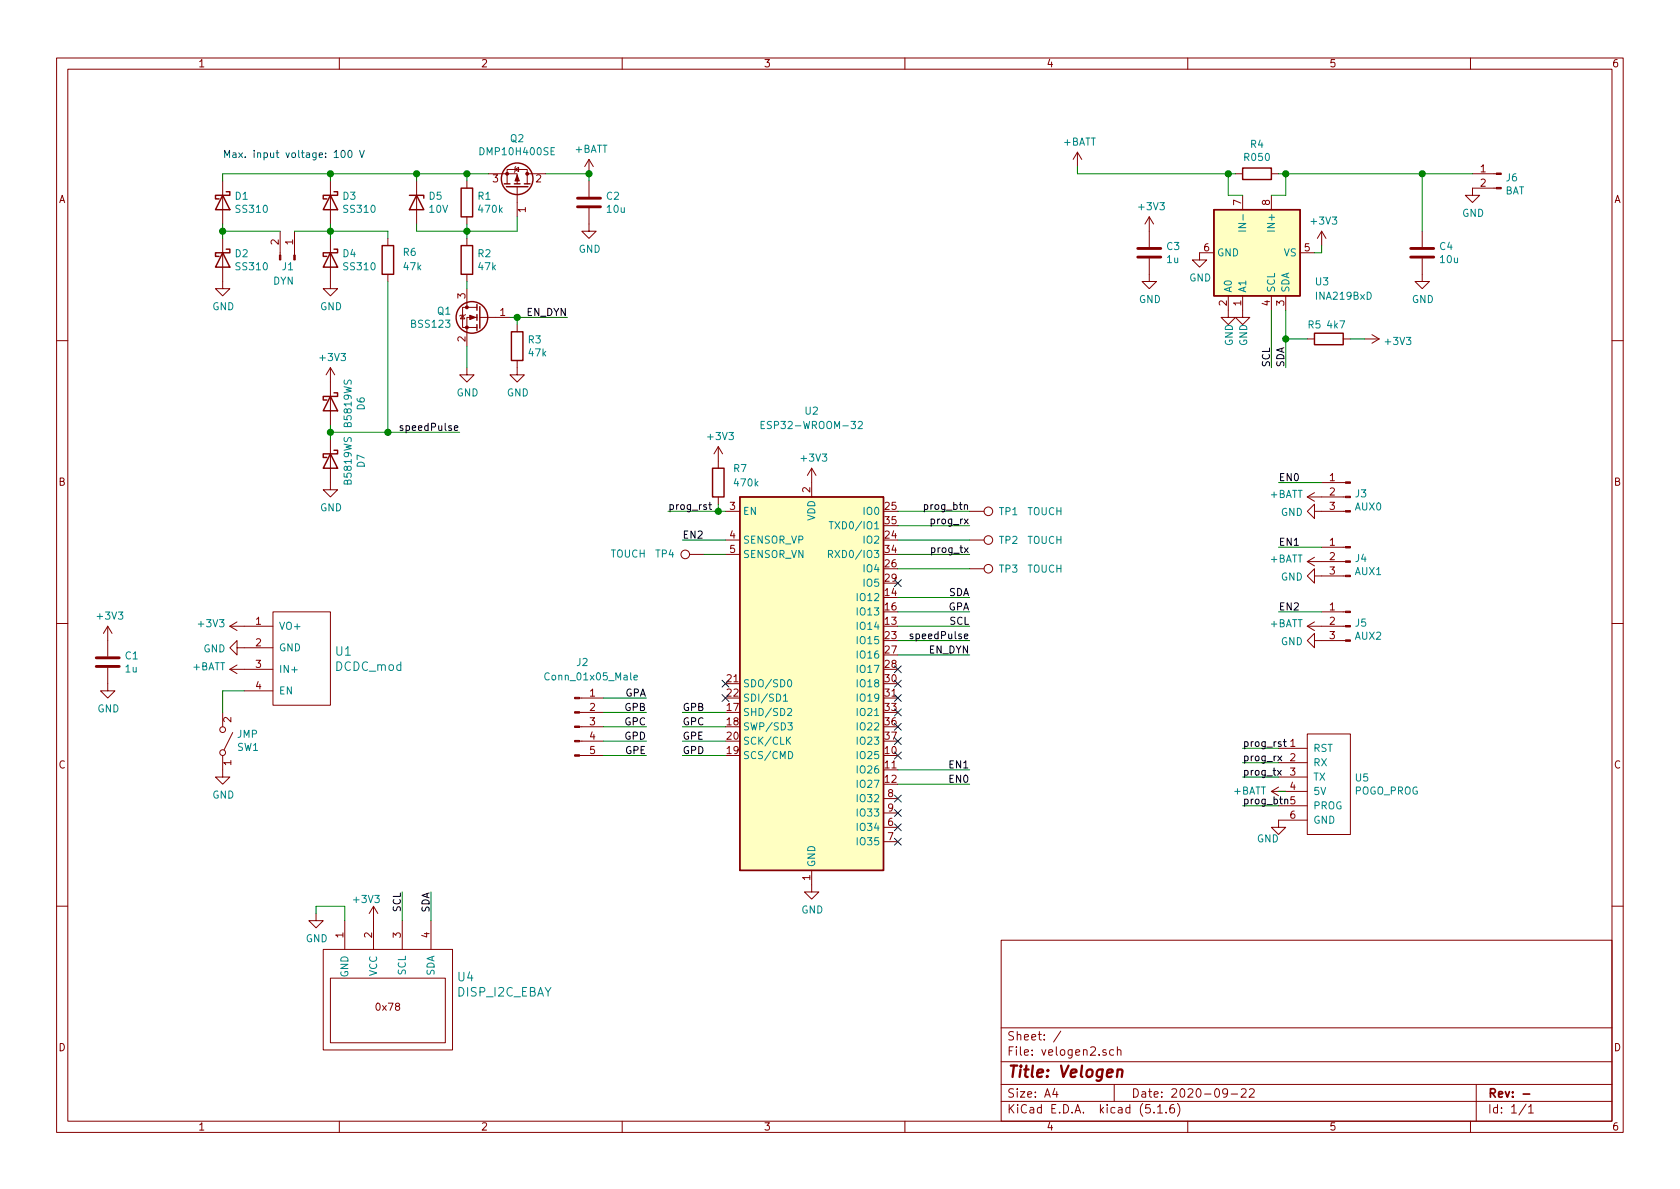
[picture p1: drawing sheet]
<svg xmlns="http://www.w3.org/2000/svg" width="297mm" height="210mm" viewBox="0 0 297 210" stroke-linecap="round" stroke-linejoin="round" font-family="sans-serif">
<g fill="none" stroke="#840000" stroke-width=".18">
<path d="M10 10.3h277v189.9h-277zM12 12.2h273v186.1h-273zM60 10.3v1.9M110 10.3v1.9M160 10.3v1.9M210 10.3v1.9M260 10.3v1.9M39.4 32v7.6M58.4 32v7.6M73.7 32v7.6M82.5 32v1.3M82.5 38.3v1.3"/>
<path d="M86.4 30.7h5v1.8M89.7 32.5v-2.5h3.5v2.5M91.1 30l.6-.4v.7zM91.2 29.5l-.1 .1v.7l-.2 .2M91.4 33v5.3M93.2 30.7h3.3M104.1 36.8v4.1h1.3l-1.3 1.3-1.2-1.3h1.2M104.1 28.2l-.7 1.3M104.1 28.2v2.5M104.1 32v2.8M104.1 28.2l.8 1.3M190.5 26.9l-.8 1.3"/>
<path d="M190.5 26.9v2.6M190.5 26.9l.8 1.3M203.2 38.3v5.4M203.2 38.3l-.8 1.3M203.2 38.3l.8 1.3M218.4 30.7h1.3M219.7 34.5v2.6M224.8 30.7h1.3M224.8 34.5v2.6M260.3 30.7h4.3M264.6 33.3h-4.3v1.2h1.3l-1.3 1.3-1.2-1.3h1.2M39.4 42.2v8.8h1.2l-1.2 1.3-1.3-1.3h1.3"/>
<path d="M49.5 40.9v4.2M52.1 40.9v4.2M58.4 42.2v8.8h1.3l-1.3 1.3-1.3-1.3h1.3M68.6 42.2v1.2M68.6 48.5v1.3M81.8 55.7l.4 .7h-.8zM82.3 55.6l-.1 .1h-.8l-.1 .2M82.5 42.2v1.2M82.5 48.5v1.3M82.5 51v3.4M84.3 56.1h-1.8v5.1M84.3 54.4h-2.5v3.5h2.5"/>
<path d="M84.8 56.1h5.4M91.4 57.4v1.3M203.2 45.7v4.1h1.3l-1.3 1.2-1.3-1.2h1.3M214.6 44.7h-2.5v1.3h1.3l-1.3 1.2-1.3-1.2h1.3M217.2 52.3v3.8h1.2l-1.2 1.3-1.3-1.3h1.3M219.7 52.3v3.8h1.3l-1.3 1.3-1.3-1.3h1.3M224.8 52.3v2.6M227.3 52.3v2.6M229.9 44.7h2.5M231.1 59.9h1.3M233.7 40.9l-.8 1.3M233.7 40.9v2.5"/>
<path d="M233.7 40.9l.7 1.3M237.5 59.9h1.3M241.3 59.9h2.5M242.6 59.2l1.2 .7M243.8 59.9l-1.2 .8M251.5 45.7v4.1h1.2l-1.2 1.2-1.3-1.2h1.3M251.5 40.9v2.8M10 60.2h2M58.4 77.7v8.9h1.3l-1.3 1.3-1.3-1.3h1.3M58.4 65l-.7 1.3M58.4 65v10.2M58.4 65l.8 1.3"/>
<path d="M82.5 65v1.3h1.3l-1.3 1.3-1.2-1.3h1.2M91.4 63.7v2.6h1.3l-1.3 1.3-1.2-1.3h1.2M127 79l-.8 1.3M127 79v3.8M127 79l.8 1.3M285 60.2h2M121.9 98h2.6M127 87.9v1.2M128.3 90.4h2.5M128.3 95.5h2.5M128.3 98h2.5M143.5 82.8l-.8 1.3"/>
<path d="M143.5 82.8v5.1M143.5 82.8l.8 1.3M171.4 90.4h2.6M171.4 95.5h2.6M231.1 87.9h6.8M231.1 87.9l1.3 .7M231.1 99.3l1.3 .8M231.1 99.3h6.8M232.4 90.4v-1.3l-1.3 1.3 1.3 1.3v-1.3h5.5M232.4 87.1l-1.3 .8M232.4 98.5l-1.3 .8M233.7 85.3h4.2"/>
<path d="M233.7 96.8h4.2M10 110.3h2M19 118.1v4.1h1.3l-1.3 1.2-1.2-1.2h1.2M19 110.7v5.4M19 110.7l-.7 1.3M19 110.7l.8 1.3M40.6 118.4l1.3 .7M40.6 118.4h7.7M40.6 110.7l1.3 .8M40.6 110.7h7.7M41.9 114.5v-1.2l-1.3 1.2 1.3 1.3v-1.3h6.4M41.9 117.6l-1.3 .8"/>
<path d="M41.9 110l-1.3 .7M48.3 108.2h10.1v16.5h-10.1zM171.4 100.6h2.6M231.1 110.7h6.8M231.1 110.7l1.3 .8M232.4 113.3v-1.3l-1.3 1.3 1.3 1.2v-1.2h5.5M232.4 101.8v-1.2l-1.3 1.2 1.3 1.3v-1.3h5.5M232.4 110l-1.3 .7M233.7 108.2h4.2M285 110.3h2M39.4 133.6v3.8h1.2l-1.2 1.3-1.3-1.3h1.3M39.4 126v2.5"/>
<path d="M41.1 129.5l-1.5 3.1M43.2 122.2h5.1M102.5 133.6h4.2M102.5 131.1h4.2M102.5 128.5h4.2M102.5 126h4.2M102.5 123.4h4.2M224.8 139.9l1.3 .8M224.8 139.9h6.3M226.1 139.2l-1.3 .7M226.1 132.3h5M226.1 134.9h5"/>
<path d="M226.1 137.4h5M231.1 129.8h7.7v17.8h-7.7zM143.5 153.9v3.8h1.3l-1.3 1.3-1.3-1.3h1.3M156.2 146.3h2.5M156.2 148.8h2.5M156.2 141.2h2.5M156.2 143.8h2.5M226.1 142.5h5M231.1 145h-5v1.3h1.2l-1.2 1.3-1.3-1.3h1.3M10 160.2h2M55.9 161.5v1.3h1.2l-1.2 1.3-1.3-1.3h1.3M57.1 167.9h22.9v17.8h-22.9z"/>
<path d="M58.4 173h20.3v11.4h-20.3zM61 162.8v5.1M66 160.3v7.6M66 160.3l-.7 1.2M66 160.3l.8 1.2M71.1 162.8v5.1M76.2 162.8v5.1M177 166.3h108v32h-108zM285 160.2h2M60 198.3v1.9M110 198.3v1.9M160 198.3v1.9"/>
<path d="M177 194.8h108M177 191.8h108M177 187.8h108M177 181.8h108M186.5 192.5l-.4 1h1M186.8 193v1M187.6 182.3l-1.3 2M195.6 185.7a.37 .37 0 0 0-.6 .1v.2l.6 .2v.1l-.2 .3-.4-.1M196.9 185.7l-.4-.1-.3 .3 .1 .6 .2 .1 .4-.1M197 191.8v3M197.6 185.7a.37 .37 0 0 1 .6 .1v.8M197.6 185.1v1.5"/>
<path d="M204 196.7v.1M204.7 195.8l.4-.5v1.5M204.7 196.8h.8M206.2 196.7v.1M207.5 195.3a.59 .59 0 0 0-.7 .7v.5l.2 .2 .4 .1 .2-.1 .1-.5-.2-.2-.4-.1-.3 .3M208.2 195.1a1.71 1.71 0 0 1 0 2.3M210 198.3v1.9M217 193.2l-.1 .2a.48 .48 0 0 1-.6-.1v-.6a.48 .48 0 0 1 .6-.1l.1 .1a1.19 1.19 0 0 1-.2 1.2l-.5 .1M217.7 193.5h1.1M219.5 192.7l.2-.2h.3l.3 .2v.3v.2l-.9 .8h.9M220.9 192.7l.2-.2h.4l.2 .2 .1 .3-1 1h1M260 198.3v1.9"/>
<path d="M261 191.8v6.5M269.8 195.2l-1.2 2M270.3 195.8l.4-.5v1.5M270.3 196.8h.8"/>
<circle cx="121.2" cy="98" r=".76"/>
<circle cx="174.8" cy="90.4" r=".76"/>
<circle cx="174.8" cy="95.5" r=".76"/>
<circle cx="174.8" cy="100.6" r=".76"/>
<circle cx="39.4" cy="133.1" r=".51"/>
<circle cx="39.4" cy="129" r=".51"/>
</g>
<path d="M269.3 193.5h1.2" fill="none" stroke="#840000" stroke-width=".3"/>
<path d="M197.6 189.3a.52 .52 0 0 1 .9 .1l-.2 1M197.6 189.1l-.1 1.3" fill="none" stroke="#840000" stroke-width=".41"/>
<g fill="#840000" stroke="#840000" stroke-width=".18">
<path d="M237.9 90.3h.9v.2h-.9z"/>
<path d="M237.9 87.8h.9v.2h-.9z"/>
<path d="M237.9 85.2h.9v.3h-.9z"/>
<path d="M83.1 55.7l1 .4-1 .4z"/>
<path d="M101.6 133.5h.9v.2h-.9z"/>
<path d="M101.6 130.9h.9v.3h-.9z"/>
<path d="M101.6 128.4h.9v.2h-.9z"/>
<path d="M101.6 125.9h.9v.2h-.9z"/>
<path d="M101.6 123.3h.9v.3h-.9z"/>
<path d="M237.9 113.2h.9v.2h-.9z"/>
<path d="M237.9 110.6h.9v.3h-.9z"/>
<path d="M237.9 108.1h.9v.2h-.9z"/>
<path d="M237.9 101.7h.9v.3h-.9z"/>
<path d="M237.9 99.2h.9v.2h-.9z"/>
<path d="M237.9 96.6h.9v.3h-.9z"/>
<path d="M91.4 31l.4 1h-.7z"/>
<path d="M264.6 33.1h.8v.3h-.8z"/>
<path d="M264.6 30.6h.8v.3h-.8z"/>
<path d="M49.4 45.1h.3v.9h-.3z"/>
<path d="M51.9 45.1h.3v.9h-.3z"/>
<circle cx="82.5" cy="57.9" r=".25"/>
<circle cx="82.5" cy="54.4" r=".25"/>
<circle cx="89.7" cy="30.7" r=".25"/>
<circle cx="93.2" cy="30.7" r=".25"/>
</g>
<g fill="none" stroke="#840000" stroke-width=".25">
<path d="M39.4 34.5l1.2 2.6h-2.5zM40 33.9h.6v.6h-2.5v.7h.6M58.4 34.5l1.3 2.6h-2.6zM59.1 33.9h.6v.6h-2.6v.7h.7M72.4 34.5h2.5v.5M73.7 34.5l1.2 2.6h-2.5zM81.5 33.3h2.1v5h-2.1zM89.2 32.5h1M89.5 33h3.8M90.9 32.5h1M92.7 32.5h1M214.6 37.1h15.3v15.2h-15.3z"/>
<path d="M219.7 29.7h5.1v2h-5.1zM39.4 44.7l1.2 2.5h-2.5zM40 44.1h.6v.6h-2.5v.6h.6M58.4 44.7l1.3 2.5h-2.6zM59.1 44.1h.6v.6h-2.6v.6h.7M67.6 43.4h2v5.1h-2zM81.5 43.4h2.1v5.1h-2.1zM84.3 53.8v1.1M84.3 55.6v1M84.3 57.4v1M84.8 54.2v3.8M90.4 58.7h2.1v5h-2.1z"/>
<path d="M232.4 58.9h5.1v2.1h-5.1zM58.4 70.1l1.3 2.5h-2.6zM59.1 79.6h.6v.7h-2.6v.6h.7M59.1 69.5h.6v.6h-2.6v.6h.7M58.4 80.3l1.3 2.5h-2.6zM126 82.8h2v5.1h-2zM130.8 87.9h25.4v66h-25.4z"/>
<circle cx="91.4" cy="31.6" r="2.79"/>
<circle cx="83.4" cy="56.1" r="2.79"/>
</g>
<path d="M102.1 36.6h4.1M102.1 35h4.1M201.2 45.5h4M201.2 43.9h4M249.4 45.5h4.1M249.4 43.9h4.1M17 117.9h4.1M17 116.3h4.1" fill="none" stroke="#840000" stroke-width=".51"/>
<g fill="#ffffc2" stroke="#ffffc2" stroke-width=".18">
<path d="M130.8 87.9h25.4v66h-25.4z"/>
<path d="M214.6 37.1h15.3v15.2h-15.3z"/>
</g>
<g fill="none" stroke="#008484" stroke-width=".18">
<path d="M219 40.9h1.3M224.1 40.9h1.2M134.6 75.1h.4M135.2 74.5h-.6v1.3h.6M151.7 74.6l.5-.1 .3 .4-.1 .2-.7 .7h.8M146.5 98l.6-.1 .1-.1-.1-.3-.1-.2h-.5v1.3M146.6 92.2h.7M146.8 98l.4 .6M147 92.2v1.3M112.1 119.8l.6-.1-.1-.2-.3-.1-.2 .2 .1 .6h.4M138.5 123.1l.4-.4v1.3M138.5 124h.7"/>
<path d="M139.2 125.4l.5-.1 .3 .3-.8 .9h.8M139.2 130.9l.6 .7M139.3 127.8h.8l-.4 .5 .3 .1v.6l-.5 .1-.2-.1M139.4 120.3l.1-.1a.67 .67 0 0 1 .5 .6 .67 .67 0 0 1-.5 .7l-.2-.3-.1-.2zM139.4 132.9a.64 .64 0 0 1 .8 .6 .64 .64 0 0 1-.8 .7zM139.8 130.3l-.7 .8"/>
</g>
<g fill="none" stroke="#008400" stroke-width=".18">
<path d="M39.4 39.6v2.6M58.4 30.7v1.3M58.4 39.6v2.6M73.7 30.7v1.3M82.5 30.7v1.3M82.5 39.6v2.6M86.4 30.7h-47v1.3M91.4 38.3v2.6h-17.7v-1.3M96.5 30.7h7.6v1.3M190.5 29.5v1.2h27.9M217.2 30.7v3.8h2.5M226.1 30.7h34.2"/>
<path d="M227.3 30.7v3.8h-2.5M251.5 30.7v10.2M39.4 40.9h10.1M52.1 40.9h16.5v1.3M68.6 49.8v26.6M82.5 49.8v1.2M90.2 56.1h10.1M91.4 56.1v1.3M224.8 54.9v10.1M227.3 54.9v10.1M227.3 59.9h3.8M233.7 43.4v1.3h-1.3"/>
<path d="M238.8 59.9h2.5M58.4 75.2v2.5M58.4 76.4h22.9M82.5 61.2v3.8M118.1 90.4h10.2M120.6 95.5h7.7M124.5 98h3.8M127 89.1v1.3M158.7 90.4h12.7M158.7 95.5h12.7M158.7 98h12.7M158.7 93h12.7"/>
<path d="M226.1 96.8h7.6M226.1 85.3h7.6M158.7 113.3h12.7M158.7 115.8h12.7M158.7 105.7h12.7M158.7 110.7h12.7M158.7 108.2h12.7M158.7 100.6h12.7M226.1 108.2h7.6M43.2 122.2h-3.8v3.8M106.7 133.6h7.6M106.7 131.1h7.6"/>
<path d="M106.7 126h7.6M106.7 128.5h7.6M106.7 123.4h7.6M120.6 133.6h7.7M120.6 131.1h7.7M120.6 126h7.7M120.6 128.5h7.7M158.7 138.7h12.7M158.7 136.1h12.7M219.7 137.4h6.4M219.7 134.9h6.4M219.7 132.3h6.4"/>
<path d="M226.1 139.9h1.2M71.1 157.7v5.1M76.2 157.7v5.1M219.7 142.5h6.4M55.9 161.5v-1.2h5.1v2.5"/>
</g>
<path d="M71.2 75.3h-.3l-.2 .2 .1 .1 .4 .2v.3h-.5M125.3 89.2h.5M125.5 88.8v1.1l.3 .2M161.4 112.2l-.3-.1-.2 .2 .1 .2 .4 .1v.3h-.5M225.9 136.2l.6 .9M225.9 133.7l.7 .8M226.5 136.2l-.6 .9M226.6 133.7l-.7 .8M226.9 131.2h.5M227.1 130.7v1.1l.3 .2M227.2 141.4l.1-.1 .3 .1 .1 .8" fill="none" stroke="#000" stroke-width=".18"/>
<path d="M60.4 26.7l.2-.1a.67 .67 0 0 1 .5 .6 .67 .67 0 0 1-.5 .7l-.2-.3-.1-.2zM61.6 26.7l.2-.1a.67 .67 0 0 1 .4 .6 .67 .67 0 0 1-.4 .7l-.2-.2-.1-.3zM63.6 26.6l.4 1.3 .4-1.3" fill="none" stroke="#0000c2" stroke-width=".18"/>
<g fill="#008400" stroke="#008400" stroke-width=".25">
<circle cx="68.6" cy="76.4" r=".51"/>
<circle cx="73.7" cy="30.7" r=".51"/>
<circle cx="91.4" cy="56.1" r=".51"/>
<circle cx="104.1" cy="30.7" r=".51"/>
<circle cx="217.2" cy="30.7" r=".51"/>
<circle cx="82.6" cy="40.9" r=".51"/>
<circle cx="227.3" cy="59.9" r=".51"/>
<circle cx="82.6" cy="30.7" r=".51"/>
<circle cx="251.5" cy="30.7" r=".51"/>
<circle cx="58.4" cy="30.7" r=".51"/>
<circle cx="58.4" cy="40.9" r=".51"/>
<circle cx="39.4" cy="40.9" r=".51"/>
<circle cx="58.4" cy="76.4" r=".51"/>
<circle cx="227.3" cy="30.7" r=".51"/>
<circle cx="127" cy="90.4" r=".51"/>
</g>
<g fill="none" stroke="#000084" stroke-width=".18">
<path d="M158.1 117.7l1.3 1.3M158.1 102.5l1.3 1.2M159.4 117.7l-1.3 1.3M159.4 102.5l-1.3 1.2M127.7 120.3l1.2 1.2M127.7 122.8l1.2 1.2M128.9 120.3l-1.2 1.2M128.9 122.8l-1.2 1.2M158.1 122.8l1.3 1.2M158.1 120.3l1.3 1.2M158.1 133l1.3 1.2M158.1 130.4l1.3 1.3"/>
<path d="M158.1 127.9l1.3 1.2M158.1 125.4l1.3 1.2M159.4 122.8l-1.3 1.2M159.4 120.3l-1.3 1.2M159.4 133l-1.3 1.2M159.4 130.4l-1.3 1.3M159.4 127.9l-1.3 1.2M159.4 125.4l-1.3 1.2M158.1 145.7l1.3 1.2M158.1 148.2l1.3 1.2M158.1 143.1l1.3 1.3M158.1 140.6l1.3 1.2"/>
<path d="M159.4 145.7l-1.3 1.2M159.4 148.2l-1.3 1.2M159.4 143.1l-1.3 1.3M159.4 140.6l-1.3 1.2"/>
</g>
<text font-size="2.8" fill="#840000" x="178" y="190.5">Title: Velogen</text>
<g font-size="2.1" fill="#008484">
<text x="59.3" y="118.6">DCDC_mod</text>
<text x="59.4" y="115.9">U1</text>
<text x="81" y="173.5">U4</text>
<text x="80.9" y="176.2">DISP_I2C_EBAY</text>
</g>
<g font-size="2.1" fill="#840000">
<text x="178" y="184">Sheet: /</text>
<text x="178" y="186.7">File: velogen2.sch</text>
<text x="178" y="196.9">KiCad E.D.A. kicad (5.1.6)</text>
<text x="178" y="194.1">Size: A4</text>
<text x="200" y="194.1">Date: 2020-09-22</text>
<text x="263" y="194.1">Rev: -</text>
<text x="263" y="196.9">Id: 1/1</text>
</g>
<g font-size="1.8" fill="#840000">
<text x="35" y="11.9">1</text>
<text x="85" y="11.9">2</text>
<text x="135" y="11.9">3</text>
<text x="185" y="11.9">4</text>
<text x="235" y="11.9">5</text>
<text x="285" y="11.9">6</text>
<text x="10.4" y="35.9">A</text>
<text x="87.1" y="32.3">3</text>
<text x="94.8" y="32.3">2</text>
<text x="261.8" y="30.5">1</text>
<text x="261.8" y="33">2</text>
<text x="285.4" y="35.9">A</text>
<text x="93" y="37.6" transform="rotate(-90 93 37.6)">1</text>
<text x="219.5" y="36.3" transform="rotate(-90 219.5 36.3)">7</text>
<text x="224.5" y="36.3" transform="rotate(-90 224.5 36.3)">8</text>
<text x="49.3" y="43.3" transform="rotate(-90 49.3 43.3)">2</text>
<text x="51.8" y="43.3" transform="rotate(-90 51.8 43.3)">1</text>
<text x="212.9" y="44.4">6</text>
<text x="230.7" y="44.4">5</text>
<text x="82.3" y="52.8" transform="rotate(-90 82.3 52.8)">3</text>
<text x="88.4" y="55.9">1</text>
<text x="216.9" y="54.1" transform="rotate(-90 216.9 54.1)">2</text>
<text x="219.5" y="54.1" transform="rotate(-90 219.5 54.1)">1</text>
<text x="224.5" y="54.1" transform="rotate(-90 224.5 54.1)">4</text>
<text x="227.1" y="54.1" transform="rotate(-90 227.1 54.1)">3</text>
<text x="82.3" y="60.4" transform="rotate(-90 82.3 60.4)">2</text>
<text x="10.4" y="85.9">B</text>
<text x="143.3" y="87.1" transform="rotate(-90 143.3 87.1)">2</text>
<text x="235.1" y="85.1">1</text>
<text x="235.1" y="87.6">2</text>
<text x="285.4" y="85.9">B</text>
<text x="129.1" y="90.2">3</text>
<text x="129.1" y="95.2">4</text>
<text x="156.5" y="95.2">24</text>
<text x="156.5" y="90.2">25</text>
<text x="156.5" y="92.7">35</text>
<text x="235.1" y="90.2">3</text>
<text x="129.1" y="97.8">5</text>
<text x="156.5" y="100.3">26</text>
<text x="156.5" y="97.8">34</text>
<text x="235.1" y="96.5">1</text>
<text x="235.1" y="99.1">2</text>
<text x="235.1" y="101.6">3</text>
<text x="156.5" y="105.4">14</text>
<text x="156.5" y="107.9">16</text>
<text x="156.5" y="102.9">29</text>
<text x="235.1" y="107.9">1</text>
<text x="45.2" y="110.5">1</text>
<text x="156.5" y="110.5">13</text>
<text x="156.5" y="113">23</text>
<text x="235.1" y="110.5">2</text>
<text x="235.1" y="113">3</text>
<text x="45.2" y="114.3">2</text>
<text x="45.2" y="118.1">3</text>
<text x="156.5" y="115.6">27</text>
<text x="156.5" y="118.1">28</text>
<text x="45.2" y="121.9">4</text>
<text x="104.3" y="123.2">1</text>
<text x="104.3" y="125.7">2</text>
<text x="128.6" y="125.7">17</text>
<text x="128.6" y="120.6">21</text>
<text x="128.6" y="123.2">22</text>
<text x="156.5" y="120.6">30</text>
<text x="156.5" y="123.2">31</text>
<text x="156.5" y="125.7">33</text>
<text x="40.9" y="127.7" transform="rotate(-90 40.9 127.7)">2</text>
<text x="104.3" y="128.3">3</text>
<text x="104.3" y="130.8">4</text>
<text x="128.6" y="128.3">18</text>
<text x="128.6" y="130.8">20</text>
<text x="156.5" y="128.3">36</text>
<text x="156.5" y="130.8">37</text>
<text x="10.4" y="135.9">C</text>
<text x="40.9" y="135.4" transform="rotate(-90 40.9 135.4)">1</text>
<text x="104.3" y="133.3">5</text>
<text x="128.6" y="133.3">19</text>
<text x="156.5" y="133.3">10</text>
<text x="156.5" y="135.9">11</text>
<text x="228.1" y="132.1">1</text>
<text x="228.1" y="134.6">2</text>
<text x="228.1" y="137.2">3</text>
<text x="285.4" y="135.9">C</text>
<text x="156.5" y="138.4">12</text>
<text x="157" y="141">8</text>
<text x="157" y="143.5">9</text>
<text x="228.1" y="139.7">4</text>
<text x="228.1" y="142.2">5</text>
<text x="157" y="146">6</text>
<text x="157" y="148.6">7</text>
<text x="228.1" y="144.8">6</text>
<text x="143.3" y="155.7" transform="rotate(-90 143.3 155.7)">1</text>
<text x="60.7" y="165.8" transform="rotate(-90 60.7 165.8)">1</text>
<text x="65.8" y="165.8" transform="rotate(-90 65.8 165.8)">2</text>
<text x="70.9" y="165.8" transform="rotate(-90 70.9 165.8)">3</text>
<text x="75.9" y="165.8" transform="rotate(-90 75.9 165.8)">4</text>
<text x="66.6" y="178.7">0x78</text>
<text x="10.4" y="185.9">D</text>
<text x="285.4" y="185.9">D</text>
<text x="35" y="199.9">1</text>
<text x="85" y="199.9">2</text>
<text x="135" y="199.9">3</text>
<text x="185" y="199.9">4</text>
<text x="235" y="199.9">5</text>
<text x="285" y="199.9">6</text>
</g>
<text font-size="1.8" fill="#0000c2" x="39.4" y="27.9">Max. input voltage: 100 V</text>
<g font-size="1.8" fill="#008484">
<text x="85.2" y="27.5">DMP10H400SE</text>
<text x="90.3" y="25.1">Q2</text>
<text x="101.7" y="27">+BATT</text>
<text x="188" y="25.7">+BATT</text>
<text x="220.1" y="28.5">R050</text>
<text x="221.1" y="26.2">R4</text>
<text x="41.6" y="35.3">D1</text>
<text x="60.7" y="35.3">D3</text>
<text x="75.9" y="35.3">D5</text>
<text x="84.5" y="35.3">R1</text>
<text x="107.3" y="35.3">C2</text>
<text x="266.1" y="34.4">BAT</text>
<text x="266.3" y="32.1">J6</text>
<text x="41.9" y="37.6">SS310</text>
<text x="60.9" y="37.6">SS310</text>
<text x="75.9" y="37.6">10V</text>
<text x="84.8" y="37.6">470k</text>
<text x="107.4" y="37.6">10u</text>
<text x="201.5" y="37.2">+3V3</text>
<text x="220.3" y="39.9" transform="rotate(-90 220.3 39.9)">IN-</text>
<text x="225.4" y="40.4" transform="rotate(-90 225.4 40.4)">IN+</text>
<text x="232" y="39.7">+3V3</text>
<text x="258.5" y="38.3">GND</text>
<text x="41.6" y="45.5">D2</text>
<text x="41.9" y="47.8">SS310</text>
<text x="49.9" y="47.8">J1</text>
<text x="60.7" y="45.5">D4</text>
<text x="60.9" y="47.8">SS310</text>
<text x="71.3" y="45.3">R6</text>
<text x="71.5" y="47.8">47k</text>
<text x="84.5" y="45.5">R2</text>
<text x="84.7" y="47.8">47k</text>
<text x="102.3" y="44.7">GND</text>
<text x="206.3" y="44.2">C3</text>
<text x="206.3" y="46.5">1u</text>
<text x="215.1" y="45.3">GND</text>
<text x="227" y="45.3">VS</text>
<text x="254.6" y="44.2">C4</text>
<text x="254.7" y="46.5">10u</text>
<text x="48.3" y="50.3">DYN</text>
<text x="201.4" y="53.6">GND</text>
<text x="210.3" y="49.8">GND</text>
<text x="217.8" y="51.8" transform="rotate(-90 217.8 51.8)">A0</text>
<text x="220.3" y="51.8" transform="rotate(-90 220.3 51.8)">A1</text>
<text x="225.4" y="51.8" transform="rotate(-90 225.4 51.8)">SCL</text>
<text x="228" y="51.8" transform="rotate(-90 228 51.8)">SDA</text>
<text x="232.6" y="50.5">U3</text>
<text x="232.8" y="53">INA219BxD</text>
<text x="249.6" y="53.6">GND</text>
<text x="37.5" y="54.9">GND</text>
<text x="56.6" y="54.9">GND</text>
<text x="72.9" y="58">BSS123</text>
<text x="77.4" y="55.6">Q1</text>
<text x="231.3" y="58.1">R5</text>
<text x="234.7" y="58.1">4k7</text>
<text x="56.7" y="63.8">+3V3</text>
<text x="93.4" y="60.7">R3</text>
<text x="93.5" y="63">47k</text>
<text x="218" y="61.2" transform="rotate(-90 218 61.2)">GND</text>
<text x="220.5" y="61.2" transform="rotate(-90 220.5 61.2)">GND</text>
<text x="245.1" y="61">+3V3</text>
<text x="80.7" y="70.1">GND</text>
<text x="89.6" y="70.1">GND</text>
<text x="62.2" y="75.4" transform="rotate(-90 62.2 75.4)">B5819WS</text>
<text x="64.5" y="72.5" transform="rotate(-90 64.5 72.5)">D6</text>
<text x="125.3" y="77.8">+3V3</text>
<text x="135.6" y="75.9">ESP32-WROOM-32</text>
<text x="142.4" y="73.3">U2</text>
<text x="64.5" y="82.6" transform="rotate(-90 64.5 82.6)">D7</text>
<text x="129.7" y="83.5">R7</text>
<text x="141.8" y="81.6">+3V3</text>
<text x="62.2" y="85.5" transform="rotate(-90 62.2 85.5)">B5819WS</text>
<text x="130" y="86">470k</text>
<text x="224.6" y="88.1">+BATT</text>
<text x="239.7" y="88">J3</text>
<text x="56.6" y="90.4">GND</text>
<text x="131.3" y="91.1">EN</text>
<text x="144.1" y="92.1" transform="rotate(-90 144.1 92.1)">VDD</text>
<text x="147.8" y="93.6">TXD0/IO1</text>
<text x="152.9" y="91.1">IO0</text>
<text x="176.7" y="91.1">TP1</text>
<text x="181.6" y="91.1">TOUCH</text>
<text x="226.5" y="91.2">GND</text>
<text x="239.6" y="90.3">AUX0</text>
<text x="107.9" y="98.6">TOUCH</text>
<text x="116" y="98.6">TP4</text>
<text x="131.3" y="96.1">SENSOR_VP</text>
<text x="131.3" y="98.7">SENSOR_VN</text>
<text x="147.7" y="98.7">RXD0/IO3</text>
<text x="152.9" y="96.1">IO2</text>
<text x="152.9" y="101.2">IO4</text>
<text x="176.7" y="96.2">TP2</text>
<text x="176.7" y="101.3">TP3</text>
<text x="181.6" y="96.2">TOUCH</text>
<text x="181.6" y="101.3">TOUCH</text>
<text x="224.6" y="99.5">+BATT</text>
<text x="239.6" y="101.7">AUX1</text>
<text x="239.7" y="99.4">J4</text>
<text x="151.9" y="106.3">IO12</text>
<text x="152.9" y="103.8">IO5</text>
<text x="226.5" y="102.7">GND</text>
<text x="17.3" y="109.6">+3V3</text>
<text x="35.2" y="110.9">+3V3</text>
<text x="49.3" y="111.4">VO+</text>
<text x="151.9" y="111.4">IO14</text>
<text x="151.9" y="108.8">IO13</text>
<text x="151.9" y="113.9">IO15</text>
<text x="224.6" y="110.9">+BATT</text>
<text x="239.6" y="113.1">AUX2</text>
<text x="239.7" y="110.8">J5</text>
<text x="22.2" y="116.6">C1</text>
<text x="22.2" y="118.9">1u</text>
<text x="34.1" y="118.5">+BATT</text>
<text x="36" y="115.4">GND</text>
<text x="49.3" y="115.2">GND</text>
<text x="49.3" y="119">IN+</text>
<text x="102" y="117.8">J2</text>
<text x="151.9" y="116.5">IO16</text>
<text x="151.9" y="119">IO17</text>
<text x="226.5" y="114.1">GND</text>
<text x="17.2" y="126">GND</text>
<text x="49.3" y="122.8">EN</text>
<text x="96.9" y="120.3">Conn_01x05_Male</text>
<text x="131.3" y="121.5">SDO/SD0</text>
<text x="131.3" y="124.1">SDI/SD1</text>
<text x="151.9" y="121.5">IO18</text>
<text x="151.9" y="124.1">IO19</text>
<text x="42" y="130.5">JMP</text>
<text x="131.3" y="126.6">SHD/SD2</text>
<text x="131.3" y="129.2">SWP/SD3</text>
<text x="131.3" y="131.7">SCK/CLK</text>
<text x="151.9" y="126.6">IO21</text>
<text x="151.9" y="129.2">IO22</text>
<text x="151.9" y="131.7">IO23</text>
<text x="42" y="132.8">SW1</text>
<text x="131.3" y="134.2">SCS/CMD</text>
<text x="151.9" y="134.2">IO25</text>
<text x="151.9" y="136.8">IO26</text>
<text x="232.2" y="133">RST</text>
<text x="232.2" y="135.5">RX</text>
<text x="37.5" y="141.2">GND</text>
<text x="151.9" y="139.3">IO27</text>
<text x="151.9" y="141.9">IO32</text>
<text x="218.1" y="140.5">+BATT</text>
<text x="232.2" y="138">TX</text>
<text x="232.2" y="140.6">5V</text>
<text x="232.2" y="143.1">PROG</text>
<text x="239.4" y="140.5">POGO_PROG</text>
<text x="239.7" y="138.2">U5</text>
<text x="151.9" y="146.9">IO34</text>
<text x="151.9" y="149.5">IO35</text>
<text x="151.9" y="144.4">IO33</text>
<text x="222.2" y="149">GND</text>
<text x="232.2" y="145.7">GND</text>
<text x="144.1" y="153.4" transform="rotate(-90 144.1 153.4)">GND</text>
<text x="62.7" y="159.7">+3V3</text>
<text x="141.7" y="161.5">GND</text>
<text x="54.1" y="166.6">GND</text>
<text x="61.6" y="172.8" transform="rotate(-90 61.6 172.8)">GND</text>
<text x="66.7" y="172.6" transform="rotate(-90 66.7 172.6)">VCC</text>
<text x="71.8" y="172.4" transform="rotate(-90 71.8 172.4)">SCL</text>
<text x="76.8" y="172.6" transform="rotate(-90 76.8 172.6)">SDA</text>
</g>
<g font-size="1.8">
<text x="93.2" y="55.9">EN_DYN</text>
<text x="224.5" y="65" transform="rotate(-90 224.5 65)">SCL</text>
<text x="227.1" y="65" transform="rotate(-90 227.1 65)">SDA</text>
<text x="71.5" y="76.2">speedPulse</text>
<text x="226.1" y="85.1">EN0</text>
<text x="118.1" y="90.2">prog_rst</text>
<text x="120.6" y="95.2">EN2</text>
<text x="163.8" y="90.2">prog_btn</text>
<text x="164.9" y="92.7">prog_rx</text>
<text x="165" y="97.8">prog_tx</text>
<text x="226.1" y="96.5">EN1</text>
<text x="167.6" y="107.9">GPA</text>
<text x="167.7" y="105.4">SDA</text>
<text x="226.1" y="107.9">EN2</text>
<text x="161.6" y="113">speedPulse</text>
<text x="167.9" y="110.5">SCL</text>
<text x="164.3" y="115.6">EN_DYN</text>
<text x="110.5" y="123.2">GPA</text>
<text x="110.5" y="125.7">GPB</text>
<text x="120.6" y="125.7">GPB</text>
<text x="110.5" y="130.8">GPD</text>
<text x="110.5" y="128.3">GPC</text>
<text x="120.6" y="130.8">GPE</text>
<text x="120.6" y="128.3">GPC</text>
<text x="110.6" y="133.3">GPE</text>
<text x="120.6" y="133.3">GPD</text>
<text x="168" y="135.9">EN1</text>
<text x="219.7" y="132.1">prog_rst</text>
<text x="219.7" y="134.6">prog_rx</text>
<text x="219.7" y="137.2">prog_tx</text>
<text x="168" y="138.4">EN0</text>
<text x="219.7" y="142.2">prog_btn</text>
<text x="70.9" y="161.3" transform="rotate(-90 70.9 161.3)">SCL</text>
<text x="75.9" y="161.5" transform="rotate(-90 75.9 161.5)">SDA</text>
</g>
</svg>
